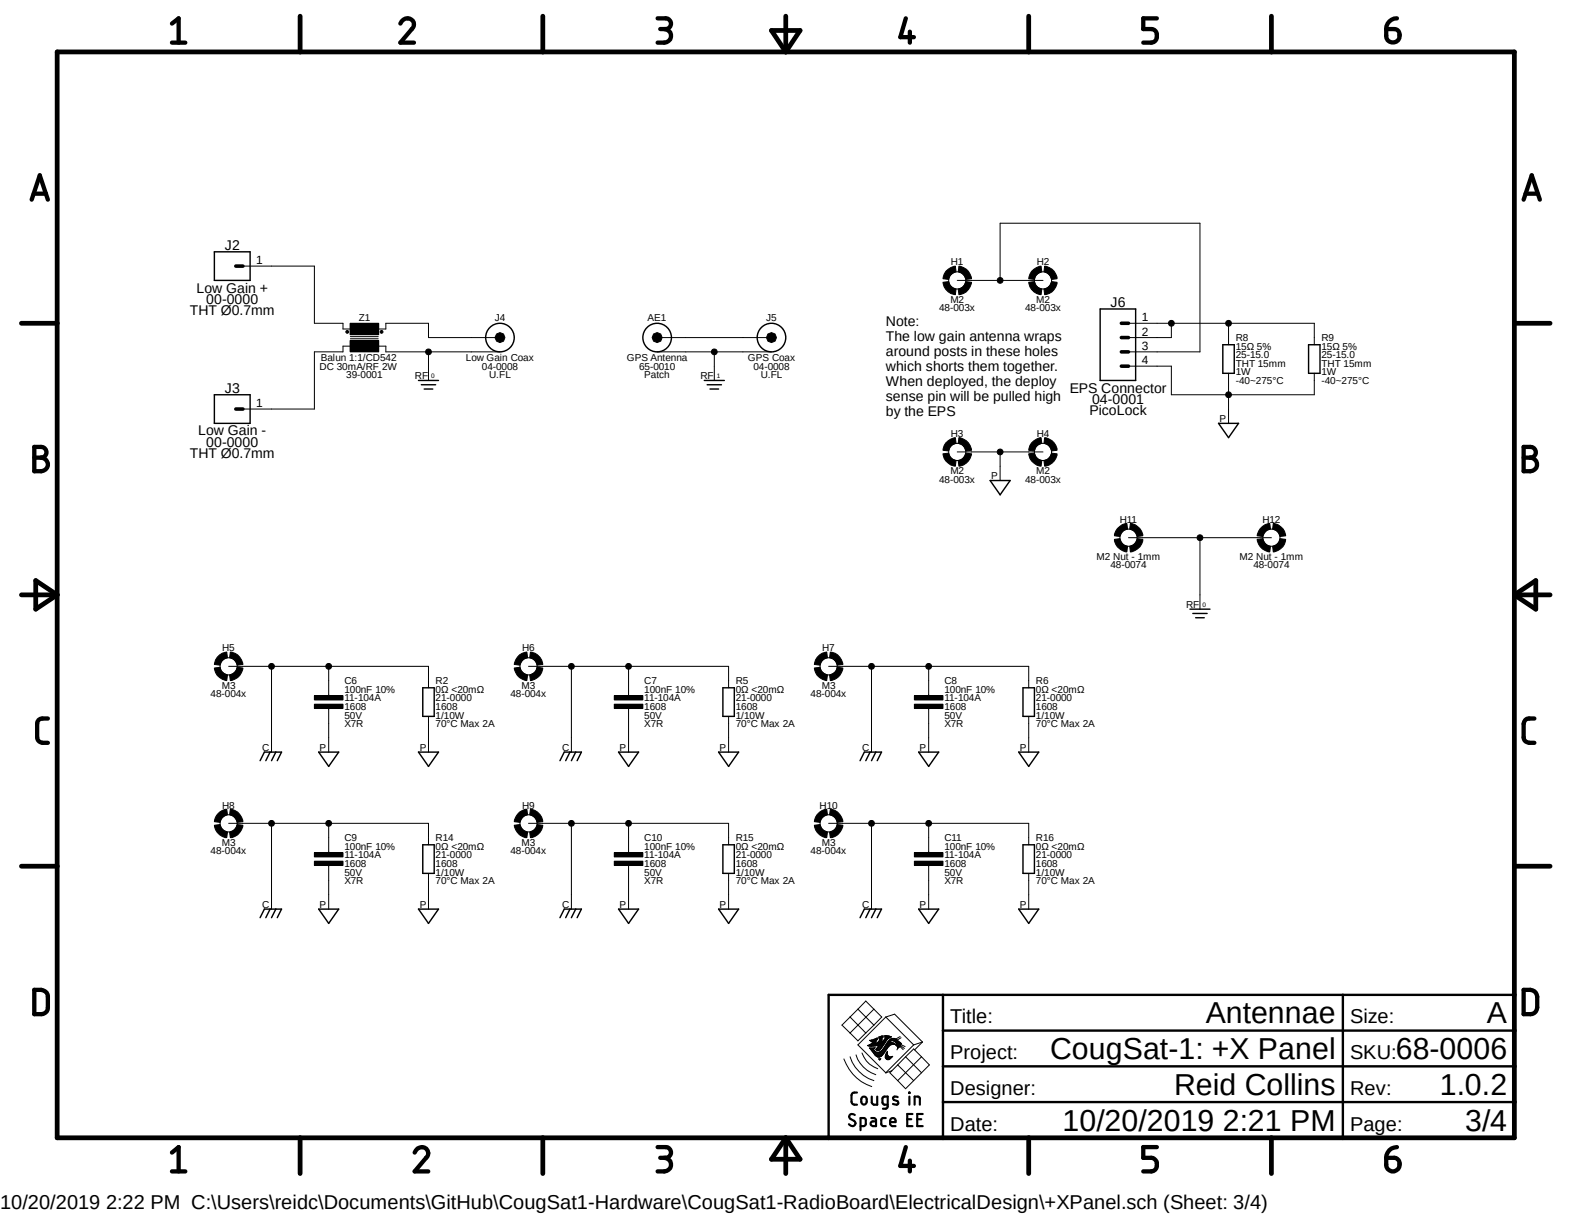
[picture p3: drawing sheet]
<svg xmlns="http://www.w3.org/2000/svg" width="279mm" height="216mm" viewBox="0 0 279 216" stroke-linecap="round" stroke-linejoin="round" font-family="sans-serif">
<path d="M3.4 .6l272.6 209.7M276 .6l-272.6 209.7" fill="none" stroke="#fff" stroke-width=".18"/>
<g fill="none" stroke="#000" stroke-width=".85">
<path d="M10.2 9.2h259v193h-259zM53.3 2.9v6.3M96.5 2.9v6.3M137.1 5.4h5.1l-2.5 3.8zM139.7 2.9v6.3M182.8 2.9v6.3M226 2.9v6.3M3.8 57.4h6.4M269.2 57.4h6.3M3.8 105.7h6.4M6.3 103.2l3.9 2.5-3.9 2.5zM269.2 105.7h6.3"/>
<path d="M269.2 105.7l3.8-2.5v5zM3.8 153.9h6.4M269.2 153.9h6.3M53.3 202.2v6.3M96.5 202.2v6.3M139.7 202.2v6.3M139.7 202.2l2.5 3.8h-5.1zM182.8 202.2v6.3M226 202.2v6.3"/>
</g>
<g fill="none" stroke="#000" stroke-width=".76">
<path d="M30.6 4.2l1.1-.9v4.3M30.6 7.6h2.3M71.2 4.2a1.19 1.19 0 0 1 1.5-.9 1.19 1.19 0 0 1 .7 1.6l-2.2 2.7h2.4M116.9 3.3h1.4a.95 .95 0 0 1 1 .9 .95 .95 0 0 1-1 1h-1M118.1 5.2a1.21 1.21 0 0 1 1.2 1.2 1.21 1.21 0 0 1-1.2 1.2h-1.2M161 3.3l-1 3.3h2.4M161.7 5.6v2M205.6 3.3h-2.4v1.9h1.4a1.23 1.23 0 0 1 1 1.2 1.23 1.23 0 0 1-1 1.2h-1.4M246.4 5.2h1.4a1.21 1.21 0 0 1 .9 1.4 1.21 1.21 0 0 1-1.3 .9 1.09 1.09 0 0 1-1-1.2zM248.3 3.3a1.88 1.88 0 0 0-1.9 1.9M5.6 35.5l1.5-4.3 1.4 4.3M6 34.4h2.2"/>
<path d="M270.8 35.5l1.4-4.3 1.5 4.3M271.1 34.4h2.2M6.1 79.4h1.2a.95 .95 0 0 1 1 1 .95 .95 0 0 1-1 .9 1.21 1.21 0 0 1 1.2 1.2 1.21 1.21 0 0 1-1.2 1.2h-1.2zM270.8 79.4h1.2a.95 .95 0 0 1 1 1 .95 .95 0 0 1-1 .9 1.21 1.21 0 0 1 1.2 1.2 1.21 1.21 0 0 1-1.2 1.2h-1.2zM6.1 81.3h1.2M270.8 81.3h1.2M8.5 127.7h-1a.87 .87 0 0 0-.9 .9v2.4a.97 .97 0 0 0 .9 1h1M272.7 127.7h-.9a.94 .94 0 0 0-1 .9v2.4a.97 .97 0 0 0 1 1h.9M6.1 175.9a2.22 2.22 0 0 1 2.2 .5l.2 .7v1.9a1.13 1.13 0 0 1-1.2 1.2h-1.2zM270.8 175.9a2.07 2.07 0 0 1 2.2 .5l.2 .7v1.9a1.21 1.21 0 0 1-1.2 1.2h-1.2zM30.6 204.8l1.1-1v4.4M30.6 208.2h2.3"/>
<path d="M73.7 204.8a1.2 1.2 0 0 1 1.4-1 1.2 1.2 0 0 1 1 1.4l-2.4 3h2.4M116.9 203.8h1.4a.95 .95 0 0 1 1 1 .95 .95 0 0 1-1 .9h-1M118.1 205.7a1.21 1.21 0 0 1 1.2 1.2 1.21 1.21 0 0 1-1.2 1.3h-1.2M161 203.8l-1 3.4h2.4M161.7 206.2v2M205.6 203.8h-2.4v1.9h1.4a1.23 1.23 0 0 1 1 1.2 1.23 1.23 0 0 1-1 1.3h-1.4M246.4 205.7h1.4a1.2 1.2 0 0 1 1 1.4 1.2 1.2 0 0 1-1.3 1 1.2 1.2 0 0 1-1.1-1.1zM248.3 203.8a1.88 1.88 0 0 0-1.9 1.9"/>
</g>
<path d="M167.6 176.8v25.4M238.7 176.8v25.4M269.2 176.8h-121.9v25.4M167.6 195.8h101.6M167.6 189.5h101.6M167.6 183.1h101.6" fill="none" stroke="#000" stroke-width=".42"/>
<g fill="none" stroke="#000" stroke-width=".18">
<path d="M43.2 47.3h12.7v10.1h5.1v1.1h1.2M62.2 57.4h5.1v2.1h-5.1zM62.3 59.8h4.9M67.3 58.5h1.3v-1.1h7.6v2.6h12.7M116.8 60h20.3M167.6 50.2l1-.2a1.47 1.47 0 0 0 1.3 1.4l-.1 1a2.45 2.45 0 0 1-2.2-2.2zM168.1 48.2a2.86 2.86 0 0 1 1.7-.9l.1 1a1.57 1.57 0 0 0-1.3 1.4l-1-.2 .2-.8zM170.1 49.8h15.3M170.3 51.4a1.57 1.57 0 0 0 1.4-1.4l1 .2a2.57 2.57 0 0 1-2.3 2.2zM170.4 47.3a2.55 2.55 0 0 1 2.3 2.2l-1 .2a1.68 1.68 0 0 0-1.4-1.4zM177.8 49.8v-10.1h35.5v22.8h-12.7M182.8 50.2l1.1-.2a1.47 1.47 0 0 0 1.3 1.4l-.2 1a2.45 2.45 0 0 1-2.2-2.2z"/>
<path d="M183.3 48.2a2.86 2.86 0 0 1 1.7-.9l.2 1a1.57 1.57 0 0 0-1.3 1.4l-1.1-.2 .2-.8zM185.5 51.4a1.57 1.57 0 0 0 1.4-1.4l1 .2a2.45 2.45 0 0 1-2.2 2.2zM185.7 47.3a2.47 2.47 0 0 1 2.2 2.2l-1 .2a1.68 1.68 0 0 0-1.4-1.4zM200.6 57.4h33v3.9M208.2 57.4v2.6h-7.6M218.4 57.4v3.9M62.2 60.5h5.1v2h-5.1zM62.2 61.5h-1.2v1h-5.1v10.2h-12.7M62.3 60.2h4.9M67.3 61.5h1.3v1h20.3M76.2 62.5v5.1M116.8 62.5h20.3"/>
<path d="M127 62.5v5.1M168.1 78.7a2.86 2.86 0 0 1 1.7-.9l.1 1a1.46 1.46 0 0 0-1.3 1.3l-1-.1 .2-.8zM170.4 77.8a2.55 2.55 0 0 1 2.3 2.2l-1 .1a1.56 1.56 0 0 0-1.4-1.3zM183.3 78.7a2.86 2.86 0 0 1 1.7-.9l.2 1a1.46 1.46 0 0 0-1.3 1.3l-1.1-.1 .2-.8zM185.7 77.8a2.47 2.47 0 0 1 2.2 2.2l-1 .1a1.56 1.56 0 0 0-1.4-1.3zM200.6 65.1h7.6v5h25.4v-3.8M218.4 66.3v8.9M167.6 80.6l1-.1a1.47 1.47 0 0 0 1.3 1.3l-.1 1a2.58 2.58 0 0 1-2.2-2.2zM170.1 80.3h15.3M170.3 81.8a1.57 1.57 0 0 0 1.4-1.3l1 .1a2.57 2.57 0 0 1-2.3 2.2zM177.8 80.3v5.1M182.8 80.6l1.1-.1a1.47 1.47 0 0 0 1.3 1.3l-.2 1a2.58 2.58 0 0 1-2.2-2.2z"/>
<path d="M185.5 81.8a1.57 1.57 0 0 0 1.4-1.3l1 .1a2.45 2.45 0 0 1-2.2 2.2zM198.1 95.8l1-.1a1.56 1.56 0 0 0 1.3 1.4l-.1 1a2.57 2.57 0 0 1-2.2-2.3zM198.6 93.9a2.35 2.35 0 0 1 1.7-.9l.1 1a1.57 1.57 0 0 0-1.3 1.3l-1-.1 .2-.8zM200.6 95.5h25.4M200.8 97.1a1.56 1.56 0 0 0 1.3-1.4l1 .1a2.44 2.44 0 0 1-2.2 2.3zM200.9 93a2.58 2.58 0 0 1 2.2 2.2l-1 .1a1.57 1.57 0 0 0-1.3-1.3zM213.3 95.5v12.7M223.4 95.8l1.1-.1a1.56 1.56 0 0 0 1.3 1.4l-.1 1a2.55 2.55 0 0 1-2.3-2.3zM224 93.9a2.35 2.35 0 0 1 1.7-.9l.1 1a1.57 1.57 0 0 0-1.3 1.3l-1.1-.1zM226.3 93a2.58 2.58 0 0 1 2.2 2.2l-1 .1a1.47 1.47 0 0 0-1.3-1.3zM227.5 95.7l1 .1a2.44 2.44 0 0 1-2.2 2.3l-.1-1a1.46 1.46 0 0 0 1.3-1.4zM38.1 118.7l1-.1a1.57 1.57 0 0 0 1.3 1.3l-.1 1a2.57 2.57 0 0 1-2.2-2.2z"/>
<path d="M39 116.4l.5-.3 .8-.2 .1 1a1.47 1.47 0 0 0-1.3 1.3l-1-.1a2.35 2.35 0 0 1 .9-1.7zM40.6 118.4h35.6v3.8M40.8 119.9a1.68 1.68 0 0 0 1.4-1.3l1 .1a2.55 2.55 0 0 1-2.3 2.2zM40.9 115.9a2.44 2.44 0 0 1 2.3 2.2l-1 .1a1.57 1.57 0 0 0-1.4-1.3zM48.3 118.4v15.2M58.4 118.4v5.2M91.4 118.7l1-.1a1.68 1.68 0 0 0 1.4 1.3l-.2 1a2.55 2.55 0 0 1-2.2-2.2zM92.3 116.4l.5-.3 .8-.2 .2 1a1.57 1.57 0 0 0-1.4 1.3l-1-.1a2.86 2.86 0 0 1 .9-1.7zM93.9 118.4h35.6v3.8M94.3 115.9a2.45 2.45 0 0 1 2.2 2.2l-1 .1a1.47 1.47 0 0 0-1.4-1.3zM95.5 118.6l1 .1a2.44 2.44 0 0 1-2.2 2.2l-.2-1a1.57 1.57 0 0 0 1.4-1.3zM101.6 118.4v15.2"/>
<path d="M111.7 118.4v5.2M144.7 118.7l1.1-.1a1.57 1.57 0 0 0 1.3 1.3l-.2 1a2.57 2.57 0 0 1-2.2-2.2zM145.7 116.4l.4-.3 .8-.2 .2 1a1.47 1.47 0 0 0-1.3 1.3l-1.1-.1a2.35 2.35 0 0 1 1-1.7zM147.3 118.4h35.5v3.8M147.4 119.9a1.56 1.56 0 0 0 1.4-1.3l1 .1a2.55 2.55 0 0 1-2.2 2.2zM147.6 115.9a2.44 2.44 0 0 1 2.2 2.2l-1 .1a1.46 1.46 0 0 0-1.4-1.3zM154.9 118.4v15.2M165.1 118.4v5.2M55.9 123.6h5.1v.8h-5.1zM55.9 125.1h5.1v.8h-5.1zM58.4 125.9v7.7M76.2 127.3v6.3"/>
<path d="M109.2 123.6h5.1v.8h-5.1zM109.2 125.1h5.1v.8h-5.1zM111.7 125.9v7.7M129.5 127.3v6.3M162.5 123.6h5.1v.8h-5.1zM162.5 125.1h5.1v.8h-5.1zM165.1 125.9v7.7M182.8 127.3v6.3M38.1 146.6l1-.1a1.57 1.57 0 0 0 1.3 1.4l-.1 .9a2.45 2.45 0 0 1-2.2-2.2zM39 144.3l.5-.3 .8-.2 .1 1a1.57 1.57 0 0 0-1.3 1.3l-1-.1a2.35 2.35 0 0 1 .9-1.7zM40.6 146.3h35.6v3.8M40.9 143.8a2.44 2.44 0 0 1 2.3 2.2l-1 .1a1.68 1.68 0 0 0-1.4-1.3z"/>
<path d="M42.2 146.5l1 .1a2.57 2.57 0 0 1-2.3 2.2l-.1-.9a1.68 1.68 0 0 0 1.4-1.4zM48.3 146.3v15.2M55.9 151.5h5.1v.8h-5.1zM55.9 153h5.1v.8h-5.1zM58.4 146.3v5.2M58.4 153.8v7.7M76.2 155.2v6.3M91.4 146.6l1-.1a1.68 1.68 0 0 0 1.4 1.4l-.2 .9a2.44 2.44 0 0 1-2.2-2.2zM92.3 144.3l1-.5h.3l.2 1a1.68 1.68 0 0 0-1.4 1.3l-1-.1a2.86 2.86 0 0 1 .9-1.7zM93.9 146.3h35.6v3.8M94.3 143.8a2.45 2.45 0 0 1 2.2 2.2l-1 .1a1.57 1.57 0 0 0-1.4-1.3zM95.5 146.5l1 .1a2.45 2.45 0 0 1-2.2 2.2l-.2-.9a1.57 1.57 0 0 0 1.4-1.4z"/>
<path d="M101.6 146.3v15.2M109.2 151.5h5.1v.8h-5.1zM109.2 153h5.1v.8h-5.1zM111.7 146.3v5.2M111.7 153.8v7.7M129.5 155.2v6.3M144.7 146.6l1.1-.1a1.57 1.57 0 0 0 1.3 1.4l-.2 .9a2.45 2.45 0 0 1-2.2-2.2zM145.7 144.3l.4-.3 .8-.2 .2 1a1.57 1.57 0 0 0-1.3 1.3l-1.1-.1a2.35 2.35 0 0 1 1-1.7zM147.3 146.3h35.5v3.8M147.4 147.9a1.56 1.56 0 0 0 1.4-1.4l1 .1a2.57 2.57 0 0 1-2.2 2.2zM147.6 143.8a2.44 2.44 0 0 1 2.2 2.2l-1 .1a1.56 1.56 0 0 0-1.4-1.3zM154.9 146.3v15.2"/>
<path d="M162.5 151.5h5.1v.8h-5.1zM162.5 153h5.1v.8h-5.1zM165.1 146.3v5.2M165.1 153.8v7.7M182.8 155.2v6.3M152.5 179.3l1.4-1.4 2.8 2.8-1.4 1.5M152.5 179.3l-2.9 2.9 1.5 1.4M152.5 179.3l2.8 2.9M155.3 179.3l-4.2 4.3M150 188.2a7.9 7.9 0 0 0 4.9 4.9M151.1 187.8a6.6 6.6 0 0 0 4.2 4.2M151.1 183.6l1.4 1.4 1.4-1.4"/>
<path d="M151.1 180.7l2.8 2.9M152.1 187.5a5.5 5.5 0 0 0 3.6 3.5M153.2 187.1a4.4 4.4 0 0 0 2.8 2.8M154.3 185.8h1.6M154.3 185.8h1.3M154.5 185.7l-.3 .1 .7 .1 1.3-.3-.3 .6M154.5 185.7h2.6M154.6 186.3h.8M154.6 184.9h1.1M154.6 186.4h.7M154.7 185.6h2.4M154.7 186.4h.5"/>
<path d="M154.7 185h1M154.7 186.4l.2 .3M154.8 186.5h.5M154.8 185.5h2.4M154.9 186.6h.4M154.9 185.1h.8M154.9 184.8h.9M154.9 186.7h.5M154.9 185.4l-.4 .3M154.9 185.4h2.3M154.9 186.7l.5 .7M155 185.3h.6"/>
<path d="M155 186.8h.5M155.1 186.9h.5M155.1 185.2h.6M155.1 185.3h.6M155.2 187.1h2M155.2 184.7h.7M155.2 186.4l.1 .2M155.3 187.2h1.8M155.3 182.2l-1.4 1.4M155.3 186.6l.5 .4M155.4 187.3h1.6M155.4 187.4h1.5"/>
<path d="M155.4 187.4l.2 .2M155.5 186.2h.1M155.5 184.6h.4M155.5 187.5h1.3M155.5 186.2h-1l.2 .2M155.5 186.2l-.3 .2M155.6 187.6a.7 .7 0 0 0 .9 .1M155.6 187.6h1.2M155.7 187.7h1M155.7 186.5h.7M155.7 186.4h.8M155.7 184.5h.2"/>
<path d="M155.8 186.4h.7M155.8 187.7h.7M155.8 186.6h.5M155.8 185.3h1.5M155.9 186.3h.7M155.9 184.4h.1M155.9 184.4l-.3 1 .6-.3M155.9 184.4l-1.3 .5 .6 .3-.3 .2M155.9 186.2h.8M156 186.1h.8M156 185.3h1.4M156 186h.8"/>
<path d="M156.1 185.9h.8M156.1 185.2h1.3M156.1 185.8h.8M156.2 185.8h.8M156.2 185.1h1.2M156.2 184.3l.1 .3h.1l-.1 .3M156.2 185h.5M156.2 184.4h.6M156.2 184.3h.7M156.3 188.3h.1M156.3 187h.9M156.3 184.5h.5"/>
<path d="M156.3 184.9l-.1 .2M156.3 184.9h.4M156.3 184.8h.4M156.3 184.7h.5M156.4 188.2l.1-.1-.2 .2M156.4 184.6h.4M156.4 186.9l-1.2 .1M156.4 186.9h.9M156.4 184.2l-.2 .1M156.4 184.2h.5M156.5 188.2h-.3l.2 .2M156.5 186.8h.9"/>
<path d="M156.7 186.7h.7M156.7 184.1h.3l-.1 .3h-.7M156.7 184.1l-.3 .1M156.7 184.1h.2M156.7 187.7h-.2M156.7 184.9l.1 .2 .1-.1M156.8 184.4l-.1 .5M156.8 186.6h.7M156.8 186.5h.7M156.8 187.5l-.1 .2M156.9 186.4h.7M156.9 185h.6"/>
<path d="M157 186.4h.6M157 184.9h.6M157.1 185.7l-.5 .6a.57 .57 0 0 1-.9 .2l.2-.3M157.1 186.3h.6M157.1 186.3l-.7 .6M157.1 186.2h.7M157.1 184.8h.5M157.1 187.2l-.3 .3M157.2 184.7l-.3 .3M157.2 186.1h.6M157.2 184.7h.5M157.2 186h.7"/>
<path d="M157.3 185.9h.7M157.3 185.3l-.2 .4M157.3 184.6h.5M157.3 184.3h1M157.3 184.2h1M157.3 184.1h.8M157.3 184.5h.6M157.4 187.9h1.1M157.4 187.8h1.1M157.4 187.7h.6M157.4 187.7h.5M157.4 185.8h.7"/>
<path d="M157.4 188h1M157.4 187.6h.4M157.4 187.5h.4M157.4 184.4h.8M157.4 185.8h.8M157.4 184.4h.6M157.4 180.7l5 5M157.4 180.7l-4.9 5 5 5M157.4 180.7l1.6-.5 5 5M157.4 188.1h.9M157.4 187.4h.3M157.4 185.7h.9"/>
<path d="M157.5 187.3h.2M157.5 185.6h1.1M157.5 188.2h.7M157.5 187.2h.2M157.6 187.2h.1M157.6 185.5h1.4M157.6 187.1h.1M157.6 185.4h1.4M157.6 187h.1M157.6 185.3h1.2M157.7 188.3h.3M157.7 187.2v-.4l-.3 .8v.5"/>
<path d="M157.7 187.2l.1 .3M157.7 186.9h.1M157.7 185.3h.4M157.8 187.5l.3 .3 .6-.1-.7 .6h-.3l-.3-.2M157.8 185.2h.3M157.9 185.1h.3M157.9 185h.4M158 184.9h1.6M158.2 184.4l-.5 .3-.4 .6M158.2 184.4l.3-.2-1.2-.2v.3h.1l-.2 .4M158.2 184.7h1.1M158.3 185l-.3 .2 .7 .1 .5 .4"/>
<path d="M158.3 184.6h.9M158.3 184.6a1.08 1.08 0 0 1 1.4 .4l.5 .4M158.3 184.6a4.1 4.1 0 0 0-1.2 1.7M158.3 185a.79 .79 0 0 1 1.1 .7h-.1l.2 .3M158.5 187.7h.1M158.8 185h.8M159 185.1h.8M159 185.6l.2 .1M159.1 185.2h.8M159.2 185.7h.1M159.2 185.6a1.53 1.53 0 0 0-1.8 1l-.3 .6M159.2 185.3h.8"/>
<path d="M159.3 185.3h.8M159.3 185.8h.8M159.3 185.4h.9M159.3 185.5h.8M159.4 185.8h.6M159.4 185.7h.7M159.4 185.6h.7M159.5 185.9h.5M159.5 186.4l-.1 .2M159.5 186.1h.3M159.5 186h.4M159.5 186l.1 .2"/>
<path d="M159.6 189.2l-1.4 1.4 1.4 1.4M159.6 189.2l2.8 2.8M159.6 186.3h.1M159.6 186.2h.1M159.6 186.2l-.1 .2M159.9 185.9l.6 .6M160 184.2l-.8 .5M160 185.9l-.4 .3M160.1 185.8l.6 .5M160.1 185.8l-.1 .1M160.1 185.6l.8 .4M160.1 184.4l-.7 .4h-1.3"/>
<path d="M160.2 185.4l-.1 .4M161 187.8l2.8 2.8M161 187.8l1.4-1.4 1.4 1.4M161 187.8l-1.4 1.4M162.4 185.7l-5 4.9 1.1-.3M163.8 187.8l1.4 1.4-4.2 4.3-1.4-1.5M163.8 187.8l-4.2 4.2M164 185.2l-1.6 .5M164 185.2l-1.4 1.4"/>
<circle cx="61.7" cy="59" r=".25"/>
<circle cx="67.8" cy="59" r=".25"/>
<circle cx="88.9" cy="60" r=".89"/>
<circle cx="116.8" cy="60" r=".89"/>
<circle cx="137.1" cy="60" r=".89"/>
<circle cx="170.1" cy="49.8" r="1.53"/>
<circle cx="177.8" cy="49.8" r=".51"/>
<circle cx="185.4" cy="49.8" r="1.53"/>
<circle cx="208.2" cy="57.4" r=".51"/>
<circle cx="218.4" cy="57.4" r=".51"/>
<circle cx="76.2" cy="62.5" r=".51"/>
<circle cx="127" cy="62.5" r=".51"/>
<circle cx="218.4" cy="70.1" r=".51"/>
<circle cx="170.1" cy="80.3" r="1.53"/>
<circle cx="177.8" cy="80.3" r=".51"/>
<circle cx="185.4" cy="80.3" r="1.53"/>
<circle cx="200.6" cy="95.5" r="1.53"/>
<circle cx="213.3" cy="95.5" r=".51"/>
<circle cx="226" cy="95.5" r="1.53"/>
<circle cx="40.6" cy="118.4" r="1.53"/>
<circle cx="48.3" cy="118.4" r=".51"/>
<circle cx="58.4" cy="118.4" r=".51"/>
<circle cx="93.9" cy="118.4" r="1.53"/>
<circle cx="101.6" cy="118.4" r=".51"/>
<circle cx="111.7" cy="118.4" r=".51"/>
<circle cx="147.3" cy="118.4" r="1.53"/>
<circle cx="154.9" cy="118.4" r=".51"/>
<circle cx="165.1" cy="118.4" r=".51"/>
<circle cx="40.6" cy="146.3" r="1.53"/>
<circle cx="48.3" cy="146.3" r=".51"/>
<circle cx="58.4" cy="146.3" r=".51"/>
<circle cx="93.9" cy="146.3" r="1.53"/>
<circle cx="101.6" cy="146.3" r=".51"/>
<circle cx="111.7" cy="146.3" r=".51"/>
<circle cx="147.3" cy="146.3" r="1.53"/>
<circle cx="154.9" cy="146.3" r=".51"/>
<circle cx="165.1" cy="146.3" r=".51"/>
</g>
<g fill="none" stroke="#000" stroke-width=".38">
<path d="M151.9 198.1a.6 .6 0 0 0-1 .3l.3 .4 .6 .4a.51 .51 0 0 1 .2 .7 .51 .51 0 0 1-.7 .2l-.4-.3M152.3 194.1l-.7 .1-.3 .4 .1 1.4 .4 .3h.5M153.2 195.1a.49 .49 0 0 1 .5-.2 .49 .49 0 0 1 .4 .4v.5a.49 .49 0 0 1-.5 .5 .49 .49 0 0 1-.5-.5zM154.9 198.7h.6l.2 .3v1.1h-.5a.42 .42 0 0 1-.5-.4 .42 .42 0 0 1 .5-.4h.5M154.9 194.9v1l.4 .4h.6v-1.4M157.4 198.7h-.6l-.2 .3 .1 .9 .3 .2h.4M157.8 196.3h-.6l-.3-.2-.1-.9 .2-.3h.8v1.7l-.4 .4h-.5M158.2 199.4h1a.51 .51 0 0 0-.4-.7 .51 .51 0 0 0-.6 .4l.1 .8 .3 .2h.6M159.6 194.9a.61 .61 0 0 0-.9 .2l.2 .4 .6 .2 .2 .3a.63 .63 0 0 1-1 .2M161.2 198.9h.8M161.6 194.1l.1 .1zM161.6 194.9v1.4"/>
<path d="M162.2 198h-1v2.1h1M162.6 196.3v-1.4h.6l.2 .1 .1 1.3M163 198.9h.7M164 198h-1v2.1h1M153 200.1h.5l.3-.2 .1-.9-.2-.3h-.7v2.1"/>
</g>
<g fill="none" stroke="#000" stroke-width=".25">
<path d="M38.1 44.7h6.3v5.1h-6.3zM195.5 54.9h6.3v12.7h-6.3zM38.1 70.1h6.3v5.1h-6.3zM74.4 67.6h3.5M74.9 68.4h2.5M75.4 69.1h1.5M125.2 67.6h3.5M125.7 68.4h2.5M126.2 69.1h1.5M216.6 75.2h3.5l-1.7 2.6zM217.3 61.3h2.1v5h-2.1zM232.6 61.3h2v5h-2z"/>
<path d="M176 85.4h3.5l-1.7 2.5zM211.5 108.2h3.6M212 109h2.5M212.5 109.8h1.5M46.2 135.2l.8-1.6h3l-.7 1.6M48 133.6l-.8 1.6M49 133.6l-.7 1.6M56.6 133.6h3.6l-1.8 2.6zM74.4 133.6h3.5l-1.7 2.6zM75.1 122.2h2.1v5.1h-2.1zM99.5 135.2l.8-1.6h3l-.7 1.6M101.3 133.6l-.8 1.6"/>
<path d="M102.3 133.6l-.7 1.6M109.9 133.6h3.6l-1.8 2.6zM127.7 133.6h3.6l-1.8 2.6zM128.5 122.2h2v5.1h-2zM152.9 135.2l.7-1.6h3.1l-.8 1.6M154.6 133.6l-.7 1.6M155.7 133.6l-.8 1.6M163.3 133.6h3.5l-1.7 2.6zM181.1 133.6h3.5l-1.8 2.6zM181.8 122.2h2.1v5.1h-2.1zM75.1 150.1h2.1v5.1h-2.1zM128.5 150.1h2v5.1h-2z"/>
<path d="M181.8 150.1h2.1v5.1h-2.1zM46.2 163.1l.8-1.6h3l-.7 1.6M48 161.5l-.8 1.6M49 161.5l-.7 1.6M56.6 161.5h3.6l-1.8 2.6zM74.4 161.5h3.5l-1.7 2.6zM99.5 163.1l.8-1.6h3l-.7 1.6M101.3 161.5l-.8 1.6M102.3 161.5l-.7 1.6M109.9 161.5h3.6l-1.8 2.6zM127.7 161.5h3.6l-1.8 2.6zM152.9 163.1l.7-1.6h3.1l-.8 1.6"/>
<path d="M154.6 161.5l-.7 1.6M155.7 161.5l-.8 1.6M163.3 161.5h3.5l-1.7 2.6zM181.1 161.5h3.5l-1.8 2.6z"/>
<circle cx="88.9" cy="60" r="2.54"/>
<circle cx="116.8" cy="60" r="2.54"/>
<circle cx="137.1" cy="60" r="2.54"/>
</g>
<path d="M41.9 47.3h1.3M199.3 60h1.3M199.3 57.4h1.3M41.9 72.7h1.3M199.3 62.5h1.3M199.3 65.1h1.3" fill="none" stroke="#000" stroke-width=".64"/>
<g fill="#000">
<path d="M62.2 57.4h5.1v2.1h-5.1z" fill-rule="evenodd"/>
<path d="M167.6 50.2l1-.2a1.47 1.47 0 0 0 1.3 1.4l-.1 1a2.45 2.45 0 0 1-2.2-2.2z" fill-rule="evenodd"/>
<path d="M168.1 48.2a2.86 2.86 0 0 1 1.7-.9l.1 1a1.57 1.57 0 0 0-1.3 1.4l-1-.2 .2-.8z" fill-rule="evenodd"/>
<path d="M170.3 51.4a1.57 1.57 0 0 0 1.4-1.4l1 .2a2.57 2.57 0 0 1-2.3 2.2z" fill-rule="evenodd"/>
<path d="M170.4 47.3a2.55 2.55 0 0 1 2.3 2.2l-1 .2a1.68 1.68 0 0 0-1.4-1.4z" fill-rule="evenodd"/>
<path d="M182.8 50.2l1.1-.2a1.47 1.47 0 0 0 1.3 1.4l-.2 1a2.45 2.45 0 0 1-2.2-2.2z" fill-rule="evenodd"/>
<path d="M183.3 48.2a2.86 2.86 0 0 1 1.7-.9l.2 1a1.57 1.57 0 0 0-1.3 1.4l-1.1-.2 .2-.8z" fill-rule="evenodd"/>
<path d="M185.5 51.4a1.57 1.57 0 0 0 1.4-1.4l1 .2a2.45 2.45 0 0 1-2.2 2.2z" fill-rule="evenodd"/>
<path d="M185.7 47.3a2.47 2.47 0 0 1 2.2 2.2l-1 .2a1.68 1.68 0 0 0-1.4-1.4z" fill-rule="evenodd"/>
<path d="M62.2 60.5h5.1v2h-5.1z" fill-rule="evenodd"/>
<path d="M168.1 78.7a2.86 2.86 0 0 1 1.7-.9l.1 1a1.46 1.46 0 0 0-1.3 1.3l-1-.1 .2-.8z" fill-rule="evenodd"/>
<path d="M183.3 78.7a2.86 2.86 0 0 1 1.7-.9l.2 1a1.46 1.46 0 0 0-1.3 1.3l-1.1-.1 .2-.8z" fill-rule="evenodd"/>
<path d="M167.6 80.6l1-.1a1.47 1.47 0 0 0 1.3 1.3l-.1 1a2.58 2.58 0 0 1-2.2-2.2z" fill-rule="evenodd"/>
<path d="M170.3 81.8a1.57 1.57 0 0 0 1.4-1.3l1 .1a2.57 2.57 0 0 1-2.3 2.2z" fill-rule="evenodd"/>
<path d="M170.4 77.8a2.55 2.55 0 0 1 2.3 2.2l-1 .1a1.56 1.56 0 0 0-1.4-1.3z" fill-rule="evenodd"/>
<path d="M182.8 80.6l1.1-.1a1.47 1.47 0 0 0 1.3 1.3l-.2 1a2.58 2.58 0 0 1-2.2-2.2z" fill-rule="evenodd"/>
<path d="M185.5 81.8a1.57 1.57 0 0 0 1.4-1.3l1 .1a2.45 2.45 0 0 1-2.2 2.2z" fill-rule="evenodd"/>
<path d="M185.7 77.8a2.47 2.47 0 0 1 2.2 2.2l-1 .1a1.56 1.56 0 0 0-1.4-1.3z" fill-rule="evenodd"/>
<path d="M198.1 95.8l1-.1a1.56 1.56 0 0 0 1.3 1.4l-.1 1a2.57 2.57 0 0 1-2.2-2.3z" fill-rule="evenodd"/>
<path d="M198.6 93.9a2.35 2.35 0 0 1 1.7-.9l.1 1a1.57 1.57 0 0 0-1.3 1.3l-1-.1 .2-.8z" fill-rule="evenodd"/>
<path d="M200.8 97.1a1.56 1.56 0 0 0 1.3-1.4l1 .1a2.44 2.44 0 0 1-2.2 2.3z" fill-rule="evenodd"/>
<path d="M200.9 93a2.58 2.58 0 0 1 2.2 2.2l-1 .1a1.57 1.57 0 0 0-1.3-1.3z" fill-rule="evenodd"/>
<path d="M223.4 95.8l1.1-.1a1.56 1.56 0 0 0 1.3 1.4l-.1 1a2.55 2.55 0 0 1-2.3-2.3z" fill-rule="evenodd"/>
<path d="M224 93.9a2.35 2.35 0 0 1 1.7-.9l.1 1a1.57 1.57 0 0 0-1.3 1.3l-1.1-.1z" fill-rule="evenodd"/>
<path d="M227.5 95.7l1 .1a2.44 2.44 0 0 1-2.2 2.3l-.1-1a1.46 1.46 0 0 0 1.3-1.4z" fill-rule="evenodd"/>
<path d="M226.3 93a2.58 2.58 0 0 1 2.2 2.2l-1 .1a1.47 1.47 0 0 0-1.3-1.3z" fill-rule="evenodd"/>
<path d="M38.1 118.7l1-.1a1.57 1.57 0 0 0 1.3 1.3l-.1 1a2.57 2.57 0 0 1-2.2-2.2z" fill-rule="evenodd"/>
<path d="M39 116.4l.5-.3 .8-.2 .1 1a1.47 1.47 0 0 0-1.3 1.3l-1-.1a2.35 2.35 0 0 1 .9-1.7z" fill-rule="evenodd"/>
<path d="M40.8 119.9a1.68 1.68 0 0 0 1.4-1.3l1 .1a2.55 2.55 0 0 1-2.3 2.2z" fill-rule="evenodd"/>
<path d="M40.9 115.9a2.44 2.44 0 0 1 2.3 2.2l-1 .1a1.57 1.57 0 0 0-1.4-1.3z" fill-rule="evenodd"/>
<path d="M91.4 118.7l1-.1a1.68 1.68 0 0 0 1.4 1.3l-.2 1a2.55 2.55 0 0 1-2.2-2.2z" fill-rule="evenodd"/>
<path d="M92.3 116.4l.5-.3 .8-.2 .2 1a1.57 1.57 0 0 0-1.4 1.3l-1-.1a2.86 2.86 0 0 1 .9-1.7z" fill-rule="evenodd"/>
<path d="M95.5 118.6l1 .1a2.44 2.44 0 0 1-2.2 2.2l-.2-1a1.57 1.57 0 0 0 1.4-1.3z" fill-rule="evenodd"/>
<path d="M94.3 115.9a2.45 2.45 0 0 1 2.2 2.2l-1 .1a1.47 1.47 0 0 0-1.4-1.3z" fill-rule="evenodd"/>
<path d="M144.7 118.7l1.1-.1a1.57 1.57 0 0 0 1.3 1.3l-.2 1a2.57 2.57 0 0 1-2.2-2.2z" fill-rule="evenodd"/>
<path d="M145.7 116.4l.4-.3 .8-.2 .2 1a1.47 1.47 0 0 0-1.3 1.3l-1.1-.1a2.35 2.35 0 0 1 1-1.7z" fill-rule="evenodd"/>
<path d="M147.4 119.9a1.56 1.56 0 0 0 1.4-1.3l1 .1a2.55 2.55 0 0 1-2.2 2.2z" fill-rule="evenodd"/>
<path d="M147.6 115.9a2.44 2.44 0 0 1 2.2 2.2l-1 .1a1.46 1.46 0 0 0-1.4-1.3z" fill-rule="evenodd"/>
<path d="M55.9 123.6h5.1v.8h-5.1z" fill-rule="evenodd"/>
<path d="M55.9 125.1h5.1v.8h-5.1z" fill-rule="evenodd"/>
<path d="M109.2 123.6h5.1v.8h-5.1z" fill-rule="evenodd"/>
<path d="M109.2 125.1h5.1v.8h-5.1z" fill-rule="evenodd"/>
<path d="M162.5 123.6h5.1v.8h-5.1z" fill-rule="evenodd"/>
<path d="M162.5 125.1h5.1v.8h-5.1z" fill-rule="evenodd"/>
<path d="M38.1 146.6l1-.1a1.57 1.57 0 0 0 1.3 1.4l-.1 .9a2.45 2.45 0 0 1-2.2-2.2z" fill-rule="evenodd"/>
<path d="M39 144.3l.5-.3 .8-.2 .1 1a1.57 1.57 0 0 0-1.3 1.3l-1-.1a2.35 2.35 0 0 1 .9-1.7z" fill-rule="evenodd"/>
<path d="M42.2 146.5l1 .1a2.57 2.57 0 0 1-2.3 2.2l-.1-.9a1.68 1.68 0 0 0 1.4-1.4z" fill-rule="evenodd"/>
<path d="M40.9 143.8a2.44 2.44 0 0 1 2.3 2.2l-1 .1a1.68 1.68 0 0 0-1.4-1.3z" fill-rule="evenodd"/>
<path d="M55.9 151.5h5.1v.8h-5.1z" fill-rule="evenodd"/>
<path d="M55.9 153h5.1v.8h-5.1z" fill-rule="evenodd"/>
<path d="M91.4 146.6l1-.1a1.68 1.68 0 0 0 1.4 1.4l-.2 .9a2.44 2.44 0 0 1-2.2-2.2z" fill-rule="evenodd"/>
<path d="M92.3 144.3l1-.5h.3l.2 1a1.68 1.68 0 0 0-1.4 1.3l-1-.1a2.86 2.86 0 0 1 .9-1.7z" fill-rule="evenodd"/>
<path d="M95.5 146.5l1 .1a2.45 2.45 0 0 1-2.2 2.2l-.2-.9a1.57 1.57 0 0 0 1.4-1.4z" fill-rule="evenodd"/>
<path d="M94.3 143.8a2.45 2.45 0 0 1 2.2 2.2l-1 .1a1.57 1.57 0 0 0-1.4-1.3z" fill-rule="evenodd"/>
<path d="M109.2 151.5h5.1v.8h-5.1z" fill-rule="evenodd"/>
<path d="M109.2 153h5.1v.8h-5.1z" fill-rule="evenodd"/>
<path d="M144.7 146.6l1.1-.1a1.57 1.57 0 0 0 1.3 1.4l-.2 .9a2.45 2.45 0 0 1-2.2-2.2z" fill-rule="evenodd"/>
<path d="M145.7 144.3l.4-.3 .8-.2 .2 1a1.57 1.57 0 0 0-1.3 1.3l-1.1-.1a2.35 2.35 0 0 1 1-1.7z" fill-rule="evenodd"/>
<path d="M147.4 147.9a1.56 1.56 0 0 0 1.4-1.4l1 .1a2.57 2.57 0 0 1-2.2 2.2z" fill-rule="evenodd"/>
<path d="M147.6 143.8a2.44 2.44 0 0 1 2.2 2.2l-1 .1a1.56 1.56 0 0 0-1.4-1.3z" fill-rule="evenodd"/>
<path d="M162.5 151.5h5.1v.8h-5.1z" fill-rule="evenodd"/>
<path d="M162.5 153h5.1v.8h-5.1z" fill-rule="evenodd"/>
<circle cx="61.7" cy="59" r=".25"/>
<circle cx="67.8" cy="59" r=".25"/>
<circle cx="88.9" cy="60" r=".89"/>
<circle cx="116.8" cy="60" r=".89"/>
<circle cx="137.1" cy="60" r=".89"/>
<circle cx="177.8" cy="49.8" r=".51"/>
<circle cx="208.2" cy="57.4" r=".51"/>
<circle cx="218.4" cy="57.4" r=".51"/>
<circle cx="76.2" cy="62.5" r=".51"/>
<circle cx="127" cy="62.5" r=".51"/>
<circle cx="218.4" cy="70.1" r=".51"/>
<circle cx="177.8" cy="80.3" r=".51"/>
<circle cx="213.3" cy="95.5" r=".51"/>
<circle cx="48.3" cy="118.4" r=".51"/>
<circle cx="58.4" cy="118.4" r=".51"/>
<circle cx="101.6" cy="118.4" r=".51"/>
<circle cx="111.7" cy="118.4" r=".51"/>
<circle cx="154.9" cy="118.4" r=".51"/>
<circle cx="165.1" cy="118.4" r=".51"/>
<circle cx="48.3" cy="146.3" r=".51"/>
<circle cx="58.4" cy="146.3" r=".51"/>
<circle cx="101.6" cy="146.3" r=".51"/>
<circle cx="111.7" cy="146.3" r=".51"/>
<circle cx="154.9" cy="146.3" r=".51"/>
<circle cx="165.1" cy="146.3" r=".51"/>
</g>
<g font-size="5.4">
<text x="214.3" y="181.9">Antennae</text>
<text x="264.3" y="181.9">A</text>
<text x="186.6" y="188.2">CougSat-1: +X Panel</text>
<text x="248.1" y="188.2">68-0006</text>
<text x="208.7" y="194.6">Reid Collins</text>
<text x="255.9" y="194.6">1.0.2</text>
<text x="188.9" y="200.9">10/20/2019 2:21 PM</text>
<text x="260.4" y="200.9">3/4</text>
</g>
<g font-size="3.6">
<text x="168.9" y="181.9">Title:</text>
<text x="239.9" y="181.9">Size:</text>
<text x="168.9" y="188.2">Project:</text>
<text x="240" y="188.2">SKU:</text>
<text x="168.9" y="194.6">Designer:</text>
<text x="239.9" y="194.6">Rev:</text>
<text x="168.9" y="200.9">Date:</text>
<text x="239.9" y="200.9">Page:</text>
<text x="0" y="214.9">10/20/2019 2:22 PM C:\Users\reidc\Documents\GitHub\CougSat1-Hardware\CougSat1-RadioBoard\ElectricalDesign\+XPanel.sch (Sheet: 3/4)</text>
</g>
<g font-size="2.5">
<text x="40" y="44.4">J2</text>
<text x="34.9" y="52">Low Gain +</text>
<text x="33.7" y="56.1">THT Ø0.7mm</text>
<text x="36.7" y="54">00-0000</text>
<text x="157.4" y="58">Note:</text>
<text x="197.4" y="54.5">J6</text>
<text x="157.4" y="60.6">The low gain antenna wraps</text>
<text x="157.4" y="63.3">around posts in these holes</text>
<text x="157.4" y="66">which shorts them together.</text>
<text x="40" y="69.8">J3</text>
<text x="157.4" y="68.6">When deployed, the deploy</text>
<text x="157.4" y="71.3">sense pin will be pulled high</text>
<text x="190.1" y="69.8">EPS Connector</text>
<text x="194.1" y="71.8">04-0001</text>
<text x="35.2" y="77.4">Low Gain -</text>
<text x="157.4" y="74">by the EPS</text>
<text x="193.6" y="73.8">PicoLock</text>
<text x="33.7" y="81.5">THT Ø0.7mm</text>
<text x="36.7" y="79.4">00-0000</text>
</g>
<g font-size="2.1">
<text x="45.5" y="46.9">1</text>
<text x="202.9" y="59.6">2</text>
<text x="202.9" y="57.1">1</text>
<text x="202.9" y="64.7">4</text>
<text x="202.9" y="62.2">3</text>
<text x="45.5" y="72.3">1</text>
</g>
<g font-size="1.8">
<text x="169" y="47.2">H1</text>
<text x="184.3" y="47.2">H2</text>
<text x="168.9" y="53.8">M2</text>
<text x="184.1" y="53.8">M2</text>
<text x="63.8" y="57.1">Z1</text>
<text x="87.9" y="57.1">J4</text>
<text x="115.1" y="57.1">AE1</text>
<text x="136.2" y="57.1">J5</text>
<text x="166.9" y="55.3">48-003x</text>
<text x="182.2" y="55.3">48-003x</text>
<text x="56.8" y="65.7">DC 30mA RF 2W</text>
<text x="57" y="64.2">Balun 1:1/CD542</text>
<text x="64.5" y="65.7">/</text>
<text x="82.8" y="64.2">Low Gain Coax</text>
<text x="85.6" y="65.7">04-0008</text>
<text x="111.4" y="64.2">GPS Antenna</text>
<text x="113.6" y="65.7">65-0010</text>
<text x="132.9" y="64.2">GPS Coax</text>
<text x="133.9" y="65.7">04-0008</text>
<text x="219.6" y="65.2">THT 15mm</text>
<text x="219.6" y="63.7">25-15.0</text>
<text x="219.6" y="62.1">15Ω 5%</text>
<text x="219.6" y="60.6">R8</text>
<text x="234.9" y="62.1">15Ω 5%</text>
<text x="234.9" y="60.6">R9</text>
<text x="234.9" y="65.2">THT 15mm</text>
<text x="234.9" y="63.7">25-15.0</text>
<text x="61.6" y="67.2">39-0001</text>
<text x="73.7" y="67.4">RF</text>
<text x="87" y="67.2">U.FL</text>
<text x="114.5" y="67.2">Patch</text>
<text x="124.5" y="67.4">RF</text>
<text x="135.2" y="67.2">U.FL</text>
<text x="219.6" y="66.7">1W</text>
<text x="219.6" y="68.2">-40~275°C</text>
<text x="234.9" y="66.7">1W</text>
<text x="234.9" y="68.2">-40~275°C</text>
<text x="169" y="77.6">H3</text>
<text x="184.3" y="77.6">H4</text>
<text x="216.7" y="75">P</text>
<text x="166.9" y="85.8">48-003x</text>
<text x="168.9" y="84.2">M2</text>
<text x="176.2" y="85.1">P</text>
<text x="182.2" y="85.8">48-003x</text>
<text x="184.1" y="84.2">M2</text>
<text x="199" y="92.9">H11</text>
<text x="224.4" y="92.9">H12</text>
<text x="194.9" y="99.5">M2 Nut - 1mm</text>
<text x="197.4" y="101">48-0074</text>
<text x="220.3" y="99.5">M2 Nut - 1mm</text>
<text x="222.8" y="101">48-0074</text>
<text x="210.8" y="108">RF</text>
<text x="39.5" y="115.7">H5</text>
<text x="92.8" y="115.7">H6</text>
<text x="146.1" y="115.7">H7</text>
<text x="37.4" y="123.9">48-004x</text>
<text x="39.4" y="122.3">M3</text>
<text x="61.2" y="124.6">11-104A</text>
<text x="61.2" y="123.1">100nF 10%</text>
<text x="61.2" y="121.6">C6</text>
<text x="77.4" y="124.6">21-0000</text>
<text x="77.4" y="123.1">0Ω &lt;20mΩ</text>
<text x="77.4" y="121.6">R2</text>
<text x="90.7" y="123.9">48-004x</text>
<text x="92.7" y="122.3">M3</text>
<text x="114.5" y="124.6">11-104A</text>
<text x="114.5" y="123.1">100nF 10%</text>
<text x="114.5" y="121.6">C7</text>
<text x="130.8" y="123.1">0Ω &lt;20mΩ</text>
<text x="130.8" y="121.6">R5</text>
<text x="130.8" y="124.6">21-0000</text>
<text x="144.1" y="123.9">48-004x</text>
<text x="146.1" y="122.3">M3</text>
<text x="167.9" y="124.6">11-104A</text>
<text x="167.9" y="123.1">100nF 10%</text>
<text x="167.9" y="121.6">C8</text>
<text x="184.1" y="123.1">0Ω &lt;20mΩ</text>
<text x="184.1" y="121.6">R6</text>
<text x="184.1" y="124.6">21-0000</text>
<text x="61.2" y="126.2">1608</text>
<text x="61.2" y="127.7">50V</text>
<text x="61.2" y="129.2">X7R</text>
<text x="77.4" y="126.2">1608</text>
<text x="77.4" y="127.7">1/10W</text>
<text x="77.4" y="129.2">70°C Max 2A</text>
<text x="114.5" y="126.2">1608</text>
<text x="114.5" y="127.7">50V</text>
<text x="114.5" y="129.2">X7R</text>
<text x="130.8" y="126.2">1608</text>
<text x="130.8" y="127.7">1/10W</text>
<text x="130.8" y="129.2">70°C Max 2A</text>
<text x="167.9" y="126.2">1608</text>
<text x="167.9" y="127.7">50V</text>
<text x="167.9" y="129.2">X7R</text>
<text x="184.1" y="126.2">1608</text>
<text x="184.1" y="127.7">1/10W</text>
<text x="184.1" y="129.2">70°C Max 2A</text>
<text x="46.6" y="133.4">C</text>
<text x="56.8" y="133.4">P</text>
<text x="74.6" y="133.4">P</text>
<text x="99.9" y="133.4">C</text>
<text x="110.1" y="133.4">P</text>
<text x="127.9" y="133.4">P</text>
<text x="153.2" y="133.4">C</text>
<text x="163.5" y="133.4">P</text>
<text x="181.2" y="133.4">P</text>
<text x="39.5" y="143.7">H8</text>
<text x="92.8" y="143.7">H9</text>
<text x="145.7" y="143.7">H10</text>
<text x="61.2" y="149.5">C9</text>
<text x="77.4" y="149.5">R14</text>
<text x="114.5" y="149.5">C10</text>
<text x="130.8" y="149.5">R15</text>
<text x="167.9" y="149.5">C11</text>
<text x="184.1" y="149.5">R16</text>
<text x="37.4" y="151.8">48-004x</text>
<text x="39.4" y="150.2">M3</text>
<text x="61.2" y="152.5">11-104A</text>
<text x="61.2" y="154.1">1608</text>
<text x="61.2" y="155.6">50V</text>
<text x="61.2" y="151">100nF 10%</text>
<text x="77.4" y="154.1">1608</text>
<text x="77.4" y="155.6">1/10W</text>
<text x="77.4" y="152.5">21-0000</text>
<text x="77.4" y="151">0Ω &lt;20mΩ</text>
<text x="90.7" y="151.8">48-004x</text>
<text x="92.7" y="150.2">M3</text>
<text x="114.5" y="152.5">11-104A</text>
<text x="114.5" y="154.1">1608</text>
<text x="114.5" y="155.6">50V</text>
<text x="114.5" y="151">100nF 10%</text>
<text x="130.8" y="151">0Ω &lt;20mΩ</text>
<text x="130.8" y="154.1">1608</text>
<text x="130.8" y="155.6">1/10W</text>
<text x="130.8" y="152.5">21-0000</text>
<text x="144.1" y="151.8">48-004x</text>
<text x="146.1" y="150.2">M3</text>
<text x="167.9" y="152.5">11-104A</text>
<text x="167.9" y="154.1">1608</text>
<text x="167.9" y="155.6">50V</text>
<text x="167.9" y="151">100nF 10%</text>
<text x="184.1" y="151">0Ω &lt;20mΩ</text>
<text x="184.1" y="154.1">1608</text>
<text x="184.1" y="155.6">1/10W</text>
<text x="184.1" y="152.5">21-0000</text>
<text x="46.6" y="161.3">C</text>
<text x="56.8" y="161.3">P</text>
<text x="61.2" y="157.1">X7R</text>
<text x="74.6" y="161.3">P</text>
<text x="77.4" y="157.1">70°C Max 2A</text>
<text x="99.9" y="161.3">C</text>
<text x="110.1" y="161.3">P</text>
<text x="114.5" y="157.1">X7R</text>
<text x="127.9" y="161.3">P</text>
<text x="130.8" y="157.1">70°C Max 2A</text>
<text x="153.2" y="161.3">C</text>
<text x="163.5" y="161.3">P</text>
<text x="167.9" y="157.1">X7R</text>
<text x="181.2" y="161.3">P</text>
<text x="184.1" y="157.1">70°C Max 2A</text>
</g>
<g font-size="1.1">
<text x="76.6" y="67.2">0</text>
<text x="127.4" y="67.2">1</text>
<text x="213.7" y="107.9">0</text>
</g>
</svg>
